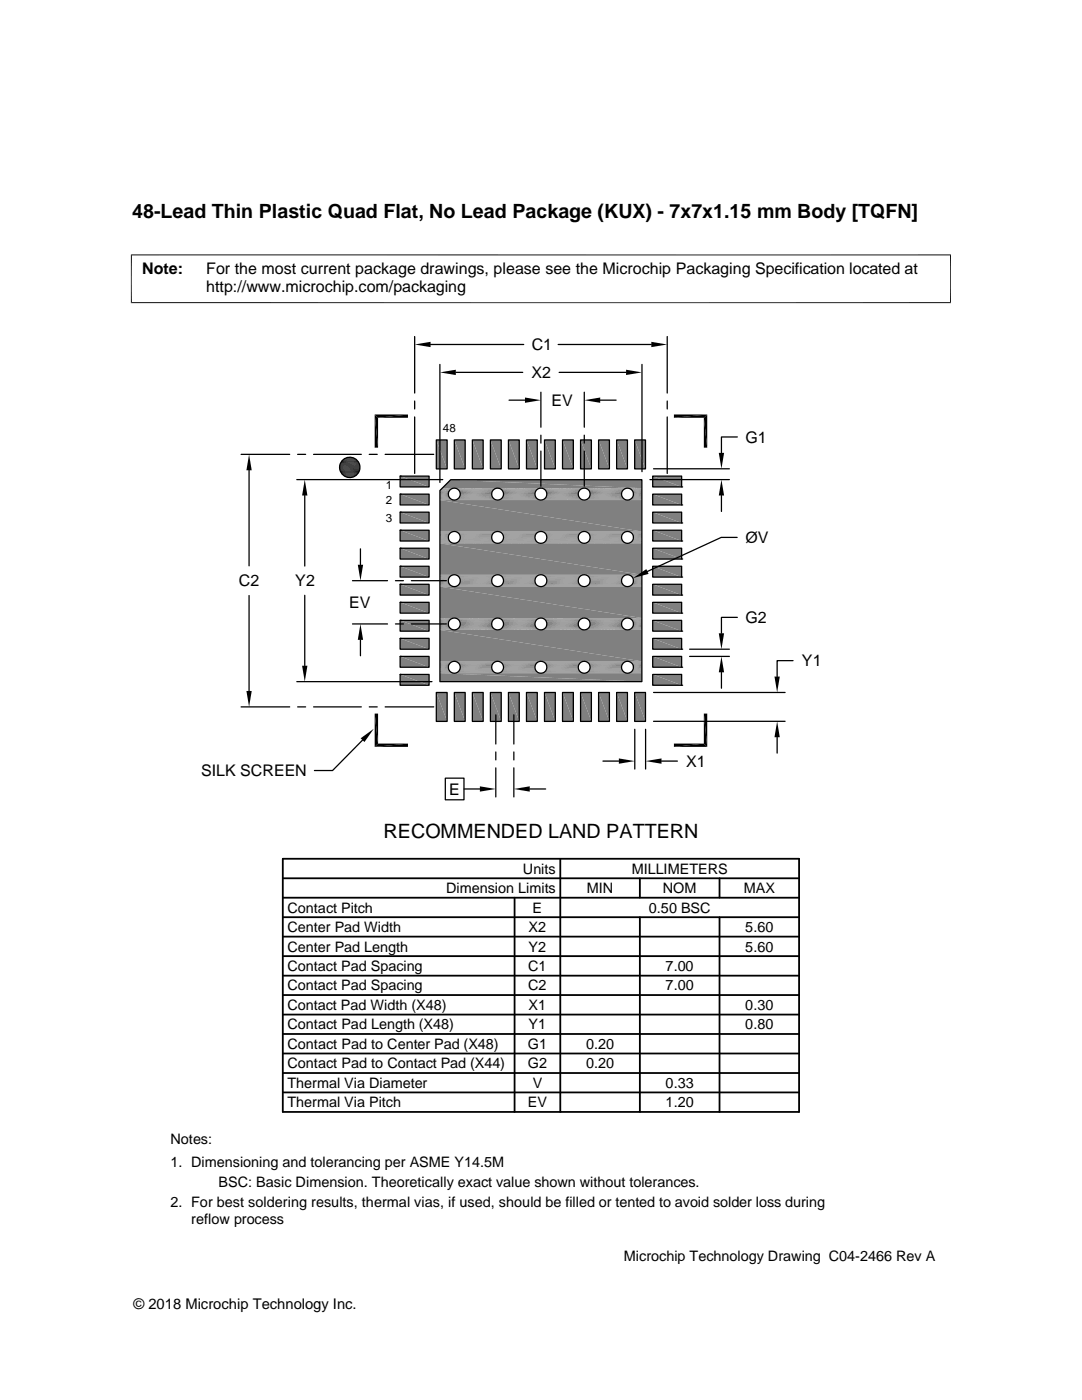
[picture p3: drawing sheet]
<svg xmlns="http://www.w3.org/2000/svg" width="216mm" height="279mm" viewBox="0 0 216 279" stroke-linecap="round" stroke-linejoin="round" font-family="sans-serif">
<g fill="#808080">
<path d="M126.6 87.8l2.2 5.8h-2.2z"/>
<path d="M126.6 87.8h2.2v5.8z"/>
<path d="M123 87.8l2.2 5.8h-2.2z"/>
<path d="M123 87.8h2.2v5.8z"/>
<path d="M119.4 87.8l2.2 5.8h-2.2z"/>
<path d="M119.4 87.8h2.2v5.8z"/>
<path d="M115.8 87.8l2.2 5.8h-2.2z"/>
<path d="M115.8 87.8h2.2v5.8z"/>
<path d="M112.2 87.8l2.2 5.8h-2.2z"/>
<path d="M112.2 87.8h2.2v5.8z"/>
<path d="M108.6 87.8l2.2 5.8h-2.2z"/>
<path d="M108.6 87.8h2.2v5.8z"/>
<path d="M105.1 87.8l2.1 5.8h-2.1z"/>
<path d="M105.1 87.8h2.1v5.8z"/>
<path d="M101.5 87.8l2.1 5.8h-2.1z"/>
<path d="M101.5 87.8h2.1v5.8z"/>
<path d="M97.9 87.8l2.1 5.8h-2.1z"/>
<path d="M97.9 87.8h2.1v5.8z"/>
<path d="M94.3 87.8l2.1 5.8h-2.1z"/>
<path d="M94.3 87.8h2.1v5.8z"/>
<path d="M90.7 87.8l2.1 5.8h-2.1z"/>
<path d="M90.7 87.8h2.1v5.8z"/>
<path d="M87.1 87.8l2.1 5.8h-2.1z"/>
<path d="M87.1 87.8h2.1v5.8z"/>
<path d="M130.2 95l5.8 2.2h-5.8z"/>
<path d="M130.2 95h5.8v2.2z"/>
<path d="M79.8 95l5.8 2.2h-5.8z"/>
<path d="M79.8 95h5.8v2.2z"/>
<path d="M130.2 98.6l5.8 2.2h-5.8z"/>
<path d="M130.2 98.6h5.8v2.2z"/>
<path d="M79.8 98.6l5.8 2.2h-5.8z"/>
<path d="M79.8 98.6h5.8v2.2z"/>
<path d="M130.2 102.2l5.8 2.2h-5.8z"/>
<path d="M130.2 102.2h5.8v2.2z"/>
<path d="M79.8 102.2l5.8 2.2h-5.8z"/>
<path d="M79.8 102.2h5.8v2.2z"/>
<path d="M130.2 105.8l5.8 2.2h-5.8z"/>
<path d="M130.2 105.8h5.8v2.2z"/>
<path d="M79.8 105.8l5.8 2.2h-5.8z"/>
<path d="M79.8 105.8h5.8v2.2z"/>
<path d="M130.2 109.4l5.8 2.2h-5.8z"/>
<path d="M130.2 109.4h5.8v2.2z"/>
<path d="M79.8 109.4l5.8 2.2h-5.8z"/>
<path d="M79.8 109.4h5.8v2.2z"/>
<path d="M130.2 113l5.8 2.2h-5.8z"/>
<path d="M130.2 113h5.8v2.2z"/>
<path d="M79.8 113l5.8 2.2h-5.8z"/>
<path d="M79.8 113h5.8v2.2z"/>
<path d="M130.2 116.6l5.8 2.2h-5.8z"/>
<path d="M130.2 116.6h5.8v2.2z"/>
<path d="M79.8 116.6l5.8 2.2h-5.8z"/>
<path d="M79.8 116.6h5.8v2.2z"/>
<path d="M130.2 120.2l5.8 2.2h-5.8z"/>
<path d="M130.2 120.2h5.8v2.2z"/>
<path d="M79.8 120.2l5.8 2.2h-5.8z"/>
<path d="M79.8 120.2h5.8v2.2z"/>
<path d="M130.2 123.8l5.8 2.2h-5.8z"/>
<path d="M130.2 123.8h5.8v2.2z"/>
<path d="M79.8 123.8l5.8 2.2h-5.8z"/>
<path d="M79.8 123.8h5.8v2.2z"/>
<path d="M130.2 127.4l5.8 2.2h-5.8z"/>
<path d="M130.2 127.4h5.8v2.2z"/>
<path d="M79.8 127.4l5.8 2.2h-5.8z"/>
<path d="M79.8 127.4h5.8v2.2z"/>
<path d="M130.2 131l5.8 2.2h-5.8z"/>
<path d="M130.2 131h5.8v2.2z"/>
<path d="M79.8 131l5.8 2.2h-5.8z"/>
<path d="M79.8 131h5.8v2.2z"/>
<path d="M130.2 134.6l5.8 2.2h-5.8z"/>
<path d="M130.2 134.6h5.8v2.2z"/>
<path d="M79.8 134.6l5.8 2.2h-5.8z"/>
<path d="M79.8 134.6h5.8v2.2z"/>
<path d="M126.6 138.2l2.2 5.8h-2.2z"/>
<path d="M126.6 138.2h2.2v5.8z"/>
<path d="M123 138.2l2.2 5.8h-2.2z"/>
<path d="M123 138.2h2.2v5.8z"/>
<path d="M119.4 138.2l2.2 5.8h-2.2z"/>
<path d="M119.4 138.2h2.2v5.8z"/>
<path d="M115.8 138.2l2.2 5.8h-2.2z"/>
<path d="M115.8 138.2h2.2v5.8z"/>
<path d="M112.2 138.2l2.2 5.8h-2.2z"/>
<path d="M112.2 138.2h2.2v5.8z"/>
<path d="M108.6 138.2l2.2 5.8h-2.2z"/>
<path d="M108.6 138.2h2.2v5.8z"/>
<path d="M105.1 138.2l2.1 5.8h-2.1z"/>
<path d="M105.1 138.2h2.1v5.8z"/>
<path d="M101.5 138.2l2.1 5.8h-2.1z"/>
<path d="M101.5 138.2h2.1v5.8z"/>
<path d="M97.9 138.2l2.1 5.8h-2.1z"/>
<path d="M97.9 138.2h2.1v5.8z"/>
<path d="M94.3 138.2l2.1 5.8h-2.1z"/>
<path d="M94.3 138.2h2.1v5.8z"/>
<path d="M90.7 138.2l2.1 5.8h-2.1z"/>
<path d="M90.7 138.2h2.1v5.8z"/>
<path d="M87.1 138.2l2.1 5.8h-2.1z"/>
<path d="M87.1 138.2h2.1v5.8z"/>
<path d="M88.2 97.4l1.7-1.7 38.2 1.7z"/>
<path d="M89.9 95.7h38.2v1.7z"/>
</g>
<g fill="none" stroke="#808080" stroke-width=".2">
<path d="M88.1 97.5h2.2M88.2 97.5h2.4M90.8 97.5h8.4M91 97.5h8M91.2 97.6h7.6M99.4 97.5h8.4M99.6 97.5h8M99.8 97.6h7.6M108 97.5h8.5M108.2 97.5h8M108.5 97.6h7.5M116.7 97.5h8.4"/>
<path d="M116.9 97.5h8M117.1 97.6h7.6M125.3 97.5h2.8M125.5 97.5h2.6M125.7 97.6h2.4"/>
</g>
<path d="M88.1 97.5l1.8 .2h-1.9z" fill="#808080"/>
<path d="M88.1 97.6h2M91.4 97.7h7.2M100 97.7h7.2M108.6 97.7h7.2M117.3 97.7h7.2M125.9 97.7h2.2" fill="none" stroke="#808080" stroke-width=".2"/>
<g fill="#808080">
<path d="M88 97.7l1.8 .1h-2z"/>
<path d="M88 97.7h1.9l-.1 .1z"/>
<path d="M87.8 97.8l1.9 .1h-1.9z"/>
<path d="M87.8 97.8h2z"/>
<path d="M126.1 97.8l2 .2h-1.9z"/>
<path d="M126.1 97.8h2v.2z"/>
</g>
<path d="M91.5 97.9h6.9M100.2 97.9h6.9M108.8 97.9h6.9M117.5 97.9h6.8" fill="none" stroke="#808080" stroke-width=".2"/>
<g fill="#808080">
<path d="M87.8 97.9l1.8 .1z"/>
<path d="M87.8 97.9h1.9z"/>
<path d="M126.2 98l1.9 .2h-1.8z"/>
<path d="M126.2 98h1.9v.2z"/>
</g>
<path d="M91.7 98.1h6.6M100.3 98.1h6.6M108.9 98.1h6.6M117.6 98.1h6.6" fill="none" stroke="#808080" stroke-width=".2"/>
<g fill="#808080">
<path d="M87.8 98l1.7 .2h-1.7z"/>
<path d="M87.8 98h1.8l-.1 .2z"/>
<path d="M126.3 98.2l1.8 .2h-1.7z"/>
<path d="M126.3 98.2h1.8v.2z"/>
</g>
<path d="M91.8 98.3h6.4M100.4 98.3h6.4M109 98.3h6.5M117.7 98.3h6.4" fill="none" stroke="#808080" stroke-width=".21"/>
<g fill="#808080">
<path d="M87.8 98.2l1.7 .2h-1.7z"/>
<path d="M87.8 98.2h1.7v.2z"/>
<path d="M126.4 98.4l1.7 .2h-1.7z"/>
<path d="M126.4 98.4h1.7v.2z"/>
</g>
<path d="M91.8 98.5h6.3M100.5 98.5h6.3M109.1 98.5h6.3M117.7 98.5h6.3" fill="none" stroke="#808080" stroke-width=".23"/>
<g fill="#808080">
<path d="M87.8 98.4l1.7 .2h-1.7z"/>
<path d="M87.8 98.4h1.7v.2z"/>
<path d="M126.4 98.6l1.7 .2h-1.7z"/>
<path d="M126.4 98.6h1.7v.2z"/>
</g>
<path d="M91.8 98.7h6.3M100.5 98.7h6.3M109.1 98.7h6.3M117.7 98.7h6.3" fill="none" stroke="#808080" stroke-width=".21"/>
<g fill="#808080">
<path d="M87.8 98.6l1.7 .2h-1.7z"/>
<path d="M87.8 98.6h1.7v.2z"/>
<path d="M126.4 98.8l1.7 .2h-1.8z"/>
<path d="M126.4 98.8h1.7v.2z"/>
</g>
<path d="M91.8 98.9h6.4M100.4 98.9h6.4M109 98.9h6.5M117.7 98.9h6.4" fill="none" stroke="#808080" stroke-width=".21"/>
<g fill="#808080">
<path d="M87.8 98.8l1.7 .2h-1.7z"/>
<path d="M87.8 98.8h1.7v.2z"/>
<path d="M126.3 99l1.8 .2h-1.9z"/>
<path d="M126.3 99h1.8v.2z"/>
</g>
<path d="M91.7 99.1h6.6M100.3 99.1h6.6M108.9 99.1h6.6M117.6 99.1h6.6" fill="none" stroke="#808080" stroke-width=".2"/>
<g fill="#808080">
<path d="M87.8 99l1.8 .2h-1.8z"/>
<path d="M87.8 99h1.7l.1 .2z"/>
<path d="M126.2 99.2l1.9 .2h-2z"/>
<path d="M126.2 99.2h1.9v.2z"/>
</g>
<path d="M91.5 99.3h6.9M100.2 99.3h6.9M108.8 99.3h6.9M117.5 99.3h6.8" fill="none" stroke="#808080" stroke-width=".2"/>
<g fill="#808080">
<path d="M87.8 99.2l2 .2h-2z"/>
<path d="M87.8 99.2h1.8l.2 .2z"/>
</g>
<path d="M125.9 99.5h2.2" fill="none" stroke="#808080" stroke-width=".2"/>
<path d="M126.1 99.4h2v.1z" fill="#808080"/>
<g fill="none" stroke="#808080" stroke-width=".2">
<path d="M87.8 99.5h2.1M87.8 99.6h2.3M87.8 99.7h2.5M87.8 99.8h2.8M90.8 99.8h8.4M91 99.7h8M91.2 99.6h7.6M91.4 99.5h7.2M99.4 99.8h8.4M99.6 99.7h8M99.8 99.6h7.6M100 99.5h7.2"/>
<path d="M108 99.8h8.5M108.2 99.7h8M108.5 99.6h7.5M108.6 99.5h7.2M116.7 99.8h8.4M116.9 99.7h8M117.1 99.6h7.6M117.3 99.5h7.2M125.3 99.8h2.8M125.5 99.7h2.6M125.7 99.6h2.4"/>
</g>
<g fill="#808080">
<path d="M87.8 99.8l40.3 6.3h-40.3z"/>
<path d="M87.8 99.8h40.3v6.3z"/>
</g>
<g fill="none" stroke="#808080" stroke-width=".2">
<path d="M87.8 106.1h2.8M87.8 106.2h2.5M87.8 106.2h2.3M90.8 106.1h8.4M91 106.2h8M91.2 106.2h7.6M91.4 106.4h7.2M99.4 106.1h8.4M99.6 106.2h8M99.8 106.2h7.6M100 106.4h7.2M108 106.1h8.5"/>
<path d="M108.2 106.2h8M108.5 106.2h7.5M108.6 106.4h7.2M116.7 106.1h8.4M116.9 106.2h8M117.1 106.2h7.6M117.3 106.4h7.2M125.3 106.1h2.8M125.5 106.2h2.6M125.7 106.2h2.4M125.9 106.4h2.2"/>
</g>
<path d="M87.8 106.3l2 .1h-2z" fill="#808080"/>
<path d="M87.8 106.4h2.1" fill="none" stroke="#808080" stroke-width=".2"/>
<g fill="#808080">
<path d="M126.1 106.4l2 .2h-1.9z"/>
<path d="M126.1 106.4h2v.2z"/>
</g>
<path d="M91.5 106.5h6.9M100.2 106.5h6.9M108.8 106.5h6.9M117.5 106.5h6.8" fill="none" stroke="#808080" stroke-width=".2"/>
<g fill="#808080">
<path d="M87.8 106.4l1.8 .2h-1.8z"/>
<path d="M87.8 106.4h2l-.2 .2z"/>
<path d="M126.2 106.6l1.9 .2h-1.8z"/>
<path d="M126.2 106.6h1.9v.2z"/>
</g>
<path d="M91.7 106.7h6.6M100.3 106.7h6.6M108.9 106.7h6.6M117.6 106.7h6.6" fill="none" stroke="#808080" stroke-width=".21"/>
<g fill="#808080">
<path d="M87.8 106.6l1.7 .2h-1.7z"/>
<path d="M87.8 106.6h1.8l-.1 .2z"/>
<path d="M126.3 106.8l1.8 .2h-1.7z"/>
<path d="M126.3 106.8h1.8v.2z"/>
</g>
<path d="M91.8 106.9h6.4M100.4 106.9h6.4M109 106.9h6.5M117.7 106.9h6.4" fill="none" stroke="#808080" stroke-width=".21"/>
<g fill="#808080">
<path d="M87.8 106.8l1.7 .2h-1.7z"/>
<path d="M87.8 106.8h1.7v.2z"/>
<path d="M126.4 107l1.7 .3h-1.7z"/>
<path d="M126.4 107h1.7v.3z"/>
</g>
<path d="M91.8 107.1h6.3M100.5 107.1h6.3M109.1 107.1h6.3M117.7 107.1h6.3" fill="none" stroke="#808080" stroke-width=".21"/>
<g fill="#808080">
<path d="M87.8 107l1.7 .3h-1.7z"/>
<path d="M87.8 107h1.7v.3z"/>
<path d="M126.4 107.3l1.7 .2h-1.7z"/>
<path d="M126.4 107.3h1.7v.2z"/>
</g>
<path d="M91.8 107.4h6.3M100.5 107.4h6.3M109.1 107.4h6.3M117.7 107.4h6.3" fill="none" stroke="#808080" stroke-width=".21"/>
<g fill="#808080">
<path d="M87.8 107.3l1.7 .2h-1.7z"/>
<path d="M87.8 107.3h1.7v.2z"/>
<path d="M126.4 107.5l1.7 .2h-1.8z"/>
<path d="M126.4 107.5h1.7v.2z"/>
</g>
<path d="M91.8 107.6h6.4M100.4 107.6h6.4M109 107.6h6.5M117.7 107.6h6.4" fill="none" stroke="#808080" stroke-width=".21"/>
<g fill="#808080">
<path d="M87.8 107.5l1.7 .2h-1.7z"/>
<path d="M87.8 107.5h1.7v.2z"/>
<path d="M126.3 107.7l1.8 .2h-1.9z"/>
<path d="M126.3 107.7h1.8v.2z"/>
</g>
<path d="M91.7 107.8h6.6M100.3 107.8h6.6M108.9 107.8h6.6M117.6 107.8h6.6" fill="none" stroke="#808080" stroke-width=".2"/>
<g fill="#808080">
<path d="M87.8 107.7l1.8 .2h-1.8z"/>
<path d="M87.8 107.7h1.7l.1 .2z"/>
<path d="M126.2 107.9l1.9 .2h-2z"/>
<path d="M126.2 107.9h1.9v.2z"/>
</g>
<path d="M91.5 108h6.9M100.2 108h6.9M108.8 108h6.9M117.5 108h6.8" fill="none" stroke="#808080" stroke-width=".2"/>
<g fill="#808080">
<path d="M87.8 107.9l2 .2h-2z"/>
<path d="M87.8 107.9h1.8l.2 .2z"/>
</g>
<path d="M125.9 108.1h2.2" fill="none" stroke="#808080" stroke-width=".2"/>
<path d="M126.1 108.1h2v.1z" fill="#808080"/>
<g fill="none" stroke="#808080" stroke-width=".2">
<path d="M87.8 108.1h2.1M87.8 108.3h2.3M87.8 108.4h2.5M87.8 108.4h2.8M90.8 108.4h8.4M91 108.4h8M91.2 108.3h7.6M91.4 108.1h7.2M99.4 108.4h8.4M99.6 108.4h8M99.8 108.3h7.6M100 108.1h7.2"/>
<path d="M108 108.4h8.5M108.2 108.4h8M108.5 108.3h7.5M108.6 108.1h7.2M116.7 108.4h8.4M116.9 108.4h8M117.1 108.3h7.6M117.3 108.1h7.2M125.3 108.4h2.8M125.5 108.4h2.6M125.7 108.3h2.4"/>
</g>
<g fill="#808080">
<path d="M87.8 108.4l40.3 6.3h-40.3z"/>
<path d="M87.8 108.4h40.3v6.3z"/>
</g>
<g fill="none" stroke="#808080" stroke-width=".2">
<path d="M87.8 114.7h2.8M87.8 114.8h2.5M87.8 114.9h2.3M90.8 114.7h8.4M91 114.8h8M91.2 114.9h7.6M91.4 115h7.2M99.4 114.7h8.4M99.6 114.8h8M99.8 114.9h7.6M100 115h7.2M108 114.7h8.5"/>
<path d="M108.2 114.8h8M108.5 114.9h7.5M108.6 115h7.2M116.7 114.7h8.4M116.9 114.8h8M117.1 114.9h7.6M117.3 115h7.2M125.3 114.7h2.8M125.5 114.8h2.6M125.7 114.9h2.4M125.9 115h2.2"/>
</g>
<path d="M87.8 114.9l2 .2h-2z" fill="#808080"/>
<path d="M87.8 115h2.1" fill="none" stroke="#808080" stroke-width=".2"/>
<g fill="#808080">
<path d="M126.1 115.1l2 .2h-1.9z"/>
<path d="M126.1 115.1h2v.2z"/>
</g>
<path d="M91.5 115.2h6.9M100.2 115.2h6.9M108.8 115.2h6.9M117.5 115.2h6.8" fill="none" stroke="#808080" stroke-width=".2"/>
<g fill="#808080">
<path d="M87.8 115.1l1.8 .2h-1.8z"/>
<path d="M87.8 115.1h2l-.2 .2z"/>
<path d="M126.2 115.3l1.9 .2h-1.8z"/>
<path d="M126.2 115.3h1.9v.2z"/>
</g>
<path d="M91.7 115.4h6.6M100.3 115.4h6.6M108.9 115.4h6.6M117.6 115.4h6.6" fill="none" stroke="#808080" stroke-width=".21"/>
<g fill="#808080">
<path d="M87.8 115.3l1.7 .2h-1.7z"/>
<path d="M87.8 115.3h1.8l-.1 .2z"/>
<path d="M126.3 115.5l1.8 .2h-1.7z"/>
<path d="M126.3 115.5h1.8v.2z"/>
</g>
<path d="M91.8 115.6h6.4M100.4 115.6h6.4M109 115.6h6.5M117.7 115.6h6.4" fill="none" stroke="#808080" stroke-width=".21"/>
<g fill="#808080">
<path d="M87.8 115.5l1.7 .2h-1.7z"/>
<path d="M87.8 115.5h1.7v.2z"/>
<path d="M126.4 115.7l1.7 .2h-1.7z"/>
<path d="M126.4 115.7h1.7v.2z"/>
</g>
<path d="M91.8 115.8h6.3M100.5 115.8h6.3M109.1 115.8h6.3M117.7 115.8h6.3" fill="none" stroke="#808080" stroke-width=".21"/>
<g fill="#808080">
<path d="M87.8 115.7l1.7 .2h-1.7z"/>
<path d="M87.8 115.7h1.7v.2z"/>
<path d="M126.4 115.9l1.7 .2h-1.7z"/>
<path d="M126.4 115.9h1.7v.2z"/>
</g>
<path d="M91.8 116h6.3M100.5 116h6.3M109.1 116h6.3M117.7 116h6.3" fill="none" stroke="#808080" stroke-width=".21"/>
<g fill="#808080">
<path d="M87.8 115.9l1.7 .2h-1.7z"/>
<path d="M87.8 115.9h1.7v.2z"/>
<path d="M126.4 116.1l1.7 .2h-1.8z"/>
<path d="M126.4 116.1h1.7v.2z"/>
</g>
<path d="M91.8 116.2h6.4M100.4 116.2h6.4M109 116.2h6.5M117.7 116.2h6.4" fill="none" stroke="#808080" stroke-width=".21"/>
<g fill="#808080">
<path d="M87.8 116.1l1.7 .2h-1.7z"/>
<path d="M87.8 116.1h1.7v.2z"/>
<path d="M126.3 116.3l1.8 .2h-1.9z"/>
<path d="M126.3 116.3h1.8v.2z"/>
</g>
<path d="M91.7 116.4h6.6M100.3 116.4h6.6M108.9 116.4h6.6M117.6 116.4h6.6" fill="none" stroke="#808080" stroke-width=".21"/>
<g fill="#808080">
<path d="M87.8 116.3l1.8 .2h-1.8z"/>
<path d="M87.8 116.3h1.7l.1 .2z"/>
<path d="M126.2 116.5l1.9 .2h-2z"/>
<path d="M126.2 116.5h1.9v.2z"/>
</g>
<path d="M91.5 116.6h6.9M100.2 116.6h6.9M108.8 116.6h6.9M117.5 116.6h6.8" fill="none" stroke="#808080" stroke-width=".2"/>
<g fill="#808080">
<path d="M87.8 116.5l2 .2h-2z"/>
<path d="M87.8 116.5h1.8l.2 .2z"/>
</g>
<path d="M125.9 116.8h2.2" fill="none" stroke="#808080" stroke-width=".2"/>
<path d="M126.1 116.7h2v.1z" fill="#808080"/>
<g fill="none" stroke="#808080" stroke-width=".2">
<path d="M87.8 116.8h2.1M87.8 116.9h2.3M87.8 117h2.5M87.8 117.1h2.8M90.8 117.1h8.4M91 117h8M91.2 116.9h7.6M91.4 116.8h7.2M99.4 117.1h8.4M99.6 117h8M99.8 116.9h7.6M100 116.8h7.2"/>
<path d="M108 117.1h8.5M108.2 117h8M108.5 116.9h7.5M108.6 116.8h7.2M116.7 117.1h8.4M116.9 117h8M117.1 116.9h7.6M117.3 116.8h7.2M125.3 117.1h2.8M125.5 117h2.6M125.7 116.9h2.4"/>
</g>
<g fill="#808080">
<path d="M87.8 117.1l40.3 6.2h-40.3z"/>
<path d="M87.8 117.1h40.3v6.2z"/>
</g>
<g fill="none" stroke="#808080" stroke-width=".2">
<path d="M87.8 123.4h2.8M87.8 123.4h2.5M87.8 123.5h2.3M90.8 123.4h8.4M91 123.4h8M91.2 123.5h7.6M91.4 123.6h7.2M99.4 123.4h8.4M99.6 123.4h8M99.8 123.5h7.6M100 123.6h7.2M108 123.4h8.5"/>
<path d="M108.2 123.4h8M108.5 123.5h7.5M108.6 123.6h7.2M116.7 123.4h8.4M116.9 123.4h8M117.1 123.5h7.6M117.3 123.6h7.2M125.3 123.4h2.8M125.5 123.4h2.6M125.7 123.5h2.4M125.9 123.6h2.2"/>
</g>
<path d="M87.8 123.6l2 .1h-2z" fill="#808080"/>
<path d="M87.8 123.6h2.1" fill="none" stroke="#808080" stroke-width=".2"/>
<g fill="#808080">
<path d="M126.1 123.7l2 .2h-1.9z"/>
<path d="M126.1 123.7h2v.2z"/>
</g>
<path d="M91.5 123.8h6.9M100.2 123.8h6.9M108.8 123.8h6.9M117.5 123.8h6.8" fill="none" stroke="#808080" stroke-width=".2"/>
<g fill="#808080">
<path d="M87.8 123.7l1.8 .2h-1.8z"/>
<path d="M87.8 123.7h2l-.2 .2z"/>
<path d="M126.2 123.9l1.9 .2h-1.8z"/>
<path d="M126.2 123.9h1.9v.2z"/>
</g>
<path d="M91.7 124h6.6M100.3 124h6.6M108.9 124h6.6M117.6 124h6.6" fill="none" stroke="#808080" stroke-width=".2"/>
<g fill="#808080">
<path d="M87.8 123.9l1.7 .2h-1.7z"/>
<path d="M87.8 123.9h1.8l-.1 .2z"/>
<path d="M126.3 124.1l1.8 .2h-1.7z"/>
<path d="M126.3 124.1h1.8v.2z"/>
</g>
<path d="M91.8 124.2h6.4M100.4 124.2h6.4M109 124.2h6.5M117.7 124.2h6.4" fill="none" stroke="#808080" stroke-width=".21"/>
<g fill="#808080">
<path d="M87.8 124.1l1.7 .2h-1.7z"/>
<path d="M87.8 124.1h1.7v.2z"/>
<path d="M126.4 124.3l1.7 .2h-1.7z"/>
<path d="M126.4 124.3h1.7v.2z"/>
</g>
<path d="M91.8 124.4h6.3M100.5 124.4h6.3M109.1 124.4h6.3M117.7 124.4h6.3" fill="none" stroke="#808080" stroke-width=".21"/>
<g fill="#808080">
<path d="M87.8 124.3l1.7 .2h-1.7z"/>
<path d="M87.8 124.3h1.7v.2z"/>
<path d="M126.4 124.5l1.7 .2h-1.7z"/>
<path d="M126.4 124.5h1.7v.2z"/>
</g>
<path d="M91.8 124.6h6.3M100.5 124.6h6.3M109.1 124.6h6.3M117.7 124.6h6.3" fill="none" stroke="#808080" stroke-width=".21"/>
<g fill="#808080">
<path d="M87.8 124.5l1.7 .2h-1.7z"/>
<path d="M87.8 124.5h1.7v.2z"/>
<path d="M126.4 124.7l1.7 .2h-1.8z"/>
<path d="M126.4 124.7h1.7v.2z"/>
</g>
<path d="M91.8 124.8h6.4M100.4 124.8h6.4M109 124.8h6.5M117.7 124.8h6.4" fill="none" stroke="#808080" stroke-width=".21"/>
<g fill="#808080">
<path d="M87.8 124.7l1.7 .2h-1.7z"/>
<path d="M87.8 124.7h1.7v.2z"/>
<path d="M126.3 124.9l1.8 .3h-1.9z"/>
<path d="M126.3 124.9h1.8v.3z"/>
</g>
<path d="M91.7 125.1h6.6M100.3 125.1h6.6M108.9 125.1h6.6M117.6 125.1h6.6" fill="none" stroke="#808080" stroke-width=".21"/>
<g fill="#808080">
<path d="M87.8 124.9l1.8 .3h-1.8z"/>
<path d="M87.8 124.9h1.7l.1 .3z"/>
<path d="M126.2 125.2l1.9 .1h-2z"/>
<path d="M126.2 125.2h1.9v.1z"/>
</g>
<path d="M91.5 125.2h6.9M100.2 125.2h6.9M108.8 125.2h6.9M117.5 125.2h6.8" fill="none" stroke="#808080" stroke-width=".2"/>
<g fill="#808080">
<path d="M87.8 125.2l2 .1h-2z"/>
<path d="M87.8 125.2h1.8l.2 .1z"/>
</g>
<path d="M125.9 125.4h2.2" fill="none" stroke="#808080" stroke-width=".2"/>
<path d="M126.1 125.3h2v.2z" fill="#808080"/>
<g fill="none" stroke="#808080" stroke-width=".2">
<path d="M87.8 125.4h2.1M87.8 125.5h2.3M87.8 125.6h2.5M87.8 125.7h2.8M90.8 125.7h8.4M91 125.6h8M91.2 125.5h7.6M91.4 125.4h7.2M99.4 125.7h8.4M99.6 125.6h8M99.8 125.5h7.6M100 125.4h7.2"/>
<path d="M108 125.7h8.5M108.2 125.6h8M108.5 125.5h7.5M108.6 125.4h7.2M116.7 125.7h8.4M116.9 125.6h8M117.1 125.5h7.6M117.3 125.4h7.2M125.3 125.7h2.8M125.5 125.6h2.6M125.7 125.5h2.4"/>
</g>
<g fill="#808080">
<path d="M87.8 125.7l40.3 6.3h-40.3z"/>
<path d="M87.8 125.7h40.3v6.3z"/>
</g>
<g fill="none" stroke="#808080" stroke-width=".2">
<path d="M87.8 132h2.8M87.8 132.1h2.5M87.8 132.2h2.3M90.8 132h8.4M91 132.1h8M91.2 132.2h7.6M91.4 132.3h7.2M99.4 132h8.4M99.6 132.1h8M99.8 132.2h7.6M100 132.3h7.2M108 132h8.5"/>
<path d="M108.2 132.1h8M108.5 132.2h7.5M108.6 132.3h7.2M116.7 132h8.4M116.9 132.1h8M117.1 132.2h7.6M117.3 132.3h7.2M125.3 132h2.8M125.5 132.1h2.6M125.7 132.2h2.4M125.9 132.3h2.2"/>
</g>
<path d="M87.8 132.2l2 .2h-2z" fill="#808080"/>
<path d="M87.8 132.3h2.1" fill="none" stroke="#808080" stroke-width=".2"/>
<g fill="#808080">
<path d="M126.1 132.4l2 .1h-1.9z"/>
<path d="M126.1 132.4h2v.1z"/>
</g>
<path d="M91.5 132.5h6.9M100.2 132.5h6.9M108.8 132.5h6.9M117.5 132.5h6.8" fill="none" stroke="#808080" stroke-width=".2"/>
<g fill="#808080">
<path d="M87.8 132.4l1.8 .1h-1.8z"/>
<path d="M87.8 132.4h2l-.2 .1z"/>
<path d="M126.2 132.5l1.9 .2h-1.8z"/>
<path d="M126.2 132.5h1.9v.2z"/>
</g>
<path d="M91.7 132.6h6.6M100.3 132.6h6.6M108.9 132.6h6.6M117.6 132.6h6.6" fill="none" stroke="#808080" stroke-width=".2"/>
<g fill="#808080">
<path d="M87.8 132.5l1.7 .2h-1.7z"/>
<path d="M87.8 132.5h1.8l-.1 .2z"/>
<path d="M126.3 132.7l1.8 .2h-1.7z"/>
<path d="M126.3 132.7h1.8v.2z"/>
</g>
<path d="M91.8 132.8h6.4M100.4 132.8h6.4M109 132.8h6.5M117.7 132.8h6.4" fill="none" stroke="#808080" stroke-width=".21"/>
<g fill="#808080">
<path d="M87.8 132.7l1.7 .2h-1.7z"/>
<path d="M87.8 132.7h1.7v.2z"/>
<path d="M126.4 132.9l1.7 .3h-1.7z"/>
<path d="M126.4 132.9h1.7v.3z"/>
</g>
<path d="M91.8 133.1h6.3M100.5 133.1h6.3M109.1 133.1h6.3M117.7 133.1h6.3" fill="none" stroke="#808080" stroke-width=".21"/>
<g fill="#808080">
<path d="M87.8 132.9l1.7 .3h-1.7z"/>
<path d="M87.8 132.9h1.7v.3z"/>
<path d="M126.4 133.2l1.7 .2h-1.7z"/>
<path d="M126.4 133.2h1.7v.2z"/>
</g>
<path d="M91.8 133.3h6.3M100.5 133.3h6.3M109.1 133.3h6.3M117.7 133.3h6.3" fill="none" stroke="#808080" stroke-width=".23"/>
<g fill="#808080">
<path d="M87.8 133.2l1.7 .2h-1.7z"/>
<path d="M87.8 133.2h1.7v.2z"/>
<path d="M126.4 133.4l1.7 .2h-1.8z"/>
<path d="M126.4 133.4h1.7v.2z"/>
</g>
<path d="M91.8 133.5h6.4M100.4 133.5h6.4M109 133.5h6.5M117.7 133.5h6.4" fill="none" stroke="#808080" stroke-width=".21"/>
<g fill="#808080">
<path d="M87.8 133.4l1.7 .2h-1.7z"/>
<path d="M87.8 133.4h1.7v.2z"/>
<path d="M126.3 133.6l1.8 .2h-1.9z"/>
<path d="M126.3 133.6h1.8v.2z"/>
</g>
<path d="M91.7 133.7h6.6M100.3 133.7h6.6M108.9 133.7h6.6M117.6 133.7h6.6" fill="none" stroke="#808080" stroke-width=".2"/>
<g fill="#808080">
<path d="M87.8 133.6l1.8 .2h-1.8z"/>
<path d="M87.8 133.6h1.7l.1 .2z"/>
<path d="M126.2 133.8l1.9 .2h-2z"/>
<path d="M126.2 133.8h1.9v.2z"/>
</g>
<path d="M91.5 133.9h6.9M100.2 133.9h6.9M108.8 133.9h6.9M117.5 133.9h6.8" fill="none" stroke="#808080" stroke-width=".2"/>
<g fill="#808080">
<path d="M87.8 133.8l2 .2h-2z"/>
<path d="M87.8 133.8h1.8l.2 .2z"/>
</g>
<path d="M125.9 134h2.2" fill="none" stroke="#808080" stroke-width=".2"/>
<path d="M126.1 134h2v.1z" fill="#808080"/>
<g fill="none" stroke="#808080" stroke-width=".2">
<path d="M87.8 134h2.1M87.8 134.2h2.3M87.8 134.3h2.5M87.8 134.3h2.8M90.8 134.3h8.4M91 134.3h8M91.2 134.2h7.6M91.4 134h7.2M99.4 134.3h8.4M99.6 134.3h8M99.8 134.2h7.6M100 134h7.2"/>
<path d="M108 134.3h8.5M108.2 134.3h8M108.5 134.2h7.5M108.6 134h7.2M116.7 134.3h8.4M116.9 134.3h8M117.1 134.2h7.6M117.3 134h7.2M125.3 134.3h2.8M125.5 134.3h2.6M125.7 134.2h2.4"/>
</g>
<g fill="#808080">
<path d="M87.8 134.3l40.3 1.7h-40.3z"/>
<path d="M87.8 134.3h40.3v1.7z"/>
</g>
<g fill="none" stroke="#000" stroke-width=".25">
<path d="M82.7 67.2v11.2M85.9 68.7h18.6M87.8 72.7v23.6M91 74.3h13.3M101.6 79.9h3.2M107.9 78.3v7M111.4 68.7h18.6M111.6 74.3h13.3M116.6 78.3v7M119.8 79.9h3.1M128.1 72.7v21.4M133.1 67.2v11.2"/>
<path d="M48.1 90.7h9.7M49.7 93.9v19M59.2 95.7h29.1M59.4 90.7h1.6M60.8 98.9v14.1M62.6 90.7h9.5M73.7 90.7h1.6M76.9 90.7h9.7M79.8 95h5.8v2.2h-5.8zM79.8 95h.1M79.8 98.6h5.8v2.2h-5.8zM79.8 98.6h.1"/>
<path d="M82.7 80v1.6M82.7 83.2v11.3M87.1 87.8h2.1v5.8h-2.1zM89.9 95.7h38.2v40.3h-40.3v-38.1zM90.7 87.8h2.1v5.8h-2.1zM94.3 87.8h2.1v5.8h-2.1zM97.9 87.8h2.1v5.8h-2.1zM101.5 87.8h2.1v5.8h-2.1zM105.1 87.8h2.1v5.8h-2.1zM107.9 86.8v1.6M107.9 90v7M108.6 87.8h2.2v5.8h-2.2z"/>
<path d="M112.2 87.8h2.2v5.8h-2.2zM115.8 87.8h2.2v5.8h-2.2zM116.6 86.8v1.6M116.6 90v7M119.4 87.8h2.2v5.8h-2.2zM123 87.8h2.2v5.8h-2.2zM126.6 87.8h2.2v5.8h-2.2zM129.7 95.7h15.8M130.2 98.6h5.8v2.2h-5.8zM130.2 95h5.8v2.2h-5.8zM130.4 93.6h15.1M133.1 80v1.6"/>
<path d="M133.1 83.2v11.3M136 97.2h.1M144 98.9v3.2M147.1 87.2h-3.1v3.2M49.7 118.9v19M60.8 118.8v14.1M70.3 115.9h7M71.9 109.5v3.2M78.9 115.9h1.6M79.8 102.2h5.8v2.2h-5.8zM79.8 102.2h.1M79.8 105.8h5.8v2.2h-5.8z"/>
<path d="M79.8 105.8h.1M79.8 109.4h5.8v2.2h-5.8zM79.8 109.4h.1M79.8 113h5.8v2.2h-5.8zM79.8 113h.1M79.8 116.6h5.8v2.2h-5.8zM79.8 116.6h.1M82.1 115.9h7M130.2 116.6h5.8v2.2h-5.8zM130.2 113h5.8v2.2h-5.8zM130.2 109.4h5.8v2.2h-5.8zM130.2 105.8h5.8v2.2h-5.8z"/>
<path d="M130.2 102.2h5.8v2.2h-5.8zM136 118.8h.1M136 115.2h.1M136 111.6h.1M136 108h.1M136 104.4h.1M136 100.8h.1M147.1 107.3h-3.2l-14.7 6.7M59.2 136h27M70.3 124.5h7M71.9 127.7v3.2M78.9 124.5h1.6"/>
<path d="M79.8 120.2h5.8v2.2h-5.8zM79.8 120.2h.1M79.8 123.8h5.8v2.2h-5.8zM79.8 123.8h.1M79.8 127.4h5.8v2.2h-5.8zM79.8 127.4h.1M79.8 131h5.8v2.2h-5.8zM79.8 131h.1M79.8 134.6h5.8v2.2h-5.8zM79.8 134.6h.1M82.1 124.5h7M87.1 138.2h2.1v5.8h-2.1z"/>
<path d="M90.7 138.2h2.1v5.8h-2.1zM94.3 138.2h2.1v5.8h-2.1zM97.9 138.2h2.1v5.8h-2.1zM101.5 138.2h2.1v5.8h-2.1zM105.1 138.2h2.1v5.8h-2.1zM108.6 138.2h2.2v5.8h-2.2zM112.2 138.2h2.2v5.8h-2.2zM115.8 138.2h2.2v5.8h-2.2zM119.4 138.2h2.2v5.8h-2.2zM123 138.2h2.2v5.8h-2.2zM126.6 138.2h2.2v5.8h-2.2zM130.2 134.6h5.8v2.2h-5.8z"/>
<path d="M130.2 131h5.8v2.2h-5.8zM130.2 127.4h5.8v2.2h-5.8zM130.2 123.8h5.8v2.2h-5.8zM130.2 120.2h5.8v2.2h-5.8zM130.4 138.2h26.3M136 136.8h.1M136 133.2h.1M136 129.6h.1M136 126h.1M136 122.4h.1M137.6 131h7.9M137.6 129.6h7.9"/>
<path d="M144 134.2v3.2M147.1 123.2h-3.1v3.2M158.2 131.8h-3.1v3.2M48.1 141.1h9.7M59.4 141.1h1.6M62.6 141.1h9.5M72.3 147.7l-5.9 6.1h-3.7M73.7 141.1h1.6M76.9 141.1h9.7M88.9 155.3h3.7v4.3h-3.7zM92.6 157.5h3.2M98.9 142.7v5.8"/>
<path d="M98.9 150.1v1.6M98.9 153.2v5.8M102.5 142.7v5.8M102.5 150.1v1.6M102.5 153.2v5.8M105.7 157.5h3.2M120.3 151.9h3.2M126.7 145.5v8M128.8 145.5v8M130.4 144h26.3M132 151.9h3.2M155.1 147.1v3.2"/>
<circle cx="69.8" cy="93.3" r="2.03"/>
<circle cx="90.7" cy="98.6" r="1.19"/>
<circle cx="99.3" cy="98.6" r="1.19"/>
<circle cx="107.9" cy="98.6" r="1.19"/>
<circle cx="116.6" cy="98.6" r="1.19"/>
<circle cx="125.2" cy="98.6" r="1.18"/>
<circle cx="90.7" cy="115.9" r="1.19"/>
<circle cx="90.7" cy="107.2" r="1.19"/>
<circle cx="99.3" cy="115.9" r="1.19"/>
<circle cx="99.3" cy="107.2" r="1.19"/>
<circle cx="107.9" cy="115.9" r="1.19"/>
<circle cx="107.9" cy="107.2" r="1.19"/>
<circle cx="116.6" cy="115.9" r="1.19"/>
<circle cx="116.6" cy="107.2" r="1.19"/>
<circle cx="125.2" cy="115.9" r="1.19"/>
<circle cx="125.2" cy="107.2" r="1.18"/>
<circle cx="90.7" cy="133.2" r="1.19"/>
<circle cx="90.7" cy="124.5" r="1.19"/>
<circle cx="99.3" cy="133.2" r="1.19"/>
<circle cx="99.3" cy="124.5" r="1.19"/>
<circle cx="107.9" cy="133.2" r="1.19"/>
<circle cx="107.9" cy="124.5" r="1.19"/>
<circle cx="116.6" cy="133.2" r="1.19"/>
<circle cx="116.6" cy="124.5" r="1.19"/>
<circle cx="125.2" cy="133.2" r="1.18"/>
<circle cx="125.2" cy="124.5" r="1.18"/>
</g>
<g fill="none" stroke="#000" stroke-width=".36">
<path d="M56.4 175.3h103M56.4 171.4h103v50.5h-103zM56.4 179.2h103M102.7 179.2v42.7M111.8 171.4v50.5M127.7 175.3v3.9M143.6 175.3v3.9M56.4 198.6h103M56.4 186.9h103M56.4 183h103M56.4 190.8h103M56.4 194.7h103"/>
<path d="M127.7 183v38.9M143.6 183v38.9M56.4 202.5h103M56.4 210.2h103M56.4 206.4h103M56.4 218h103M56.4 214.1h103"/>
</g>
<g fill="#000">
<path d="M82.7 68.7l3.2-.5v1.1zM87.8 74.3l3.2-.5v1zM104.8 79.3l3.1 .6-3.1 .5zM116.6 79.9l3.2-.6v1.1zM124.9 73.8l3.2 .5-3.2 .5zM130 68.2l3.1 .5-3.1 .6zM49.7 90.7l.5 3.2h-1zM60.8 95.7l.5 3.2h-1zM68.8 95l1.8 .1zM69 91.4l1.8 .1zM69 95.1l1.4 .1zM69 95.1h1.6z"/>
<path d="M69 91.4h1.6zM69.1 91.4h1.5zM69.1 95.2l1.2 .1zM69.1 95.2h1.3zM69.1 91.4h1.3zM69.4 91.3l1 .1zM69.4 95.2l.6 .1zM69.4 95.2h.9zM69.4 91.3h.9zM69.5 91.3h.8zM69.5 95.3h.5zM69.5 91.3h.5z"/>
<path d="M74.8 82.7l.6 6.6h-.6zM74.8 82.7h6.6l-6 .7zM74.8 82.7l.6 .7v5.9zM75.4 83.4l6-.7v.7zM134.5 82.7h6.6l-6.6 .7zM134.5 83.4l6.6-.7-.7 .7zM140.4 83.4l.7 5.9h-.7zM140.4 83.4l.7-.7v6.6zM144 95.7l.5 3.2h-1.1zM143.4 90.4h1.1l-.5 3.2zM71.4 112.7h1.1l-.6 3.2zM126.3 115.4l2.7-1.8 .4 .9z"/>
<path d="M49.2 137.9h1l-.5 3.2zM60.3 132.9h1l-.5 3.1zM71.9 124.5l.6 3.2h-1.1zM144 131l.5 3.2h-1.1zM143.4 126.4h1.1l-.5 3.2zM154.5 135h1.1l-.5 3.2zM72 147.3l2.6-1.9-1.9 2.7zM74.8 142.4l.6 6-.6 .7zM74.8 142.4h.6v6zM74.8 149.1l6.6-.7v.7zM74.8 149.1l.6-.7h6zM95.8 156.9l3.1 .6-3.1 .5z"/>
<path d="M102.5 157.5l3.2-.6v1.1zM123.5 151.4l3.2 .5-3.2 .5zM128.8 151.9l3.2-.5v1zM140.4 142.4l.7 6.7-.7-.7zM134.5 148.4h5.9l-5.9 .7zM140.4 142.4h.7v6.7zM134.5 149.1l5.9-.7 .7 .7zM155.1 144l.5 3.1h-1.1z"/>
</g>
<g fill="none" stroke="#000" stroke-width=".2">
<path d="M26.1 50.9h163.7M26.2 50.8v9.7M189.7 50.8v9.7M26.1 60.4h163.7M67.8 93.2h4M67.8 93.4h4M67.8 93.6h4M67.8 93h4M67.8 92.8h4M67.8 93.8h4M67.8 92.6h3.9M67.8 93.9h3.9"/>
<path d="M67.9 94.1h3.8M67.9 92.4h3.8M68 94.3h3.6M68 92.3h3.6M68.1 94.5h3.4M68.1 92.1h3.4M68.2 91.9h3.2M68.2 94.6h3.2M68.3 94.7h3M68.3 91.8h3M68.5 91.7h2.6M68.5 94.9h2.6"/>
<path d="M68.6 91.6h2.4M68.6 95h2.4M68.8 91.5h2M68.8 95.1h2"/>
</g>
<g font-size="3.9">
<text x="26.4" y="43.5">48-Lead Thin Plastic Quad Flat, No Lead Package (KUX) - 7x7x1.15 mm Body [TQFN]</text>
<text x="76.5" y="167.3">RECOMMENDED LAND PATTERN</text>
</g>
<g font-size="3.2">
<text x="28.4" y="54.6">Note:</text>
<text x="41.1" y="54.6">For the most current package drawings, please see the Microchip Packaging Specification located at</text>
<text x="41.1" y="58.3">http://www.microchip.com/packaging</text>
<text x="106.1" y="69.9">C1</text>
<text x="106.1" y="75.5">X2</text>
<text x="110" y="81">EV</text>
<text x="148.7" y="88.3">G1</text>
<text x="148.7" y="108.4">ØV</text>
<text x="47.7" y="117">C2</text>
<text x="58.9" y="117">Y2</text>
<text x="69.7" y="121.3">EV</text>
<text x="148.7" y="124.3">G2</text>
<text x="160" y="133">Y1</text>
<text x="40.1" y="154.9">SILK SCREEN</text>
<text x="136.9" y="153">X1</text>
<text x="89.6" y="158.6">E</text>
</g>
<g font-size="2.9">
<text x="89" y="178.2">Dimension Limits</text>
<text x="104.3" y="174.4">Units</text>
<text x="117.1" y="178.2">MIN</text>
<text x="126" y="174.4">MILLIMETERS</text>
<text x="132.3" y="178.2">NOM</text>
<text x="148.4" y="178.2">MAX</text>
<text x="57.3" y="182.1">Contact Pitch</text>
<text x="106.3" y="182.1">E</text>
<text x="129.5" y="182.1">0.50 BSC</text>
<text x="57.3" y="186">Center Pad Width</text>
<text x="57.3" y="189.9">Center Pad Length</text>
<text x="105.5" y="189.9">Y2</text>
<text x="105.5" y="186">X2</text>
<text x="148.7" y="189.9">5.60</text>
<text x="148.7" y="186">5.60</text>
<text x="57.3" y="197.7">Contact Pad Spacing</text>
<text x="57.3" y="193.8">Contact Pad Spacing</text>
<text x="105.4" y="197.7">C2</text>
<text x="105.4" y="193.8">C1</text>
<text x="132.8" y="193.8">7.00</text>
<text x="132.8" y="197.7">7.00</text>
<text x="57.3" y="201.6">Contact Pad Width (X48)</text>
<text x="105.5" y="201.6">X1</text>
<text x="148.7" y="201.6">0.30</text>
<text x="57.3" y="205.4">Contact Pad Length (X48)</text>
<text x="57.3" y="209.3">Contact Pad to Center Pad (X48)</text>
<text x="105.3" y="209.3">G1</text>
<text x="105.5" y="205.4">Y1</text>
<text x="116.9" y="209.3">0.20</text>
<text x="148.7" y="205.4">0.80</text>
<text x="57.3" y="213.2">Contact Pad to Contact Pad (X44)</text>
<text x="105.3" y="213.2">G2</text>
<text x="117" y="213.2">0.20</text>
<text x="57.3" y="217.1">Thermal Via Diameter</text>
<text x="57.3" y="221">Thermal Via Pitch</text>
<text x="105.3" y="221">EV</text>
<text x="106.3" y="217.1">V</text>
<text x="132.8" y="217.1">0.33</text>
<text x="132.8" y="221">1.20</text>
<text x="34" y="228.3">Notes:</text>
<text x="34" y="232.9">1. Dimensioning and tolerancing per ASME Y14.5M</text>
<text x="43.6" y="236.9">BSC: Basic Dimension. Theoretically exact value shown without tolerances.</text>
<text x="34" y="241">2. For best soldering results, thermal vias, if used, should be filled or tented to avoid solder loss during</text>
<text x="38.1" y="244.3">reflow process</text>
<text x="124.5" y="251.7">Microchip Technology Drawing C04-2466 Rev A</text>
<text x="26.6" y="261.3">© 2018 Microchip Technology Inc.</text>
</g>
<g font-size="2.3">
<text x="88.4" y="86.2">48</text>
<text x="77" y="97.5">1</text>
<text x="77" y="100.5">2</text>
<text x="77" y="104.1">3</text>
</g>
</svg>
